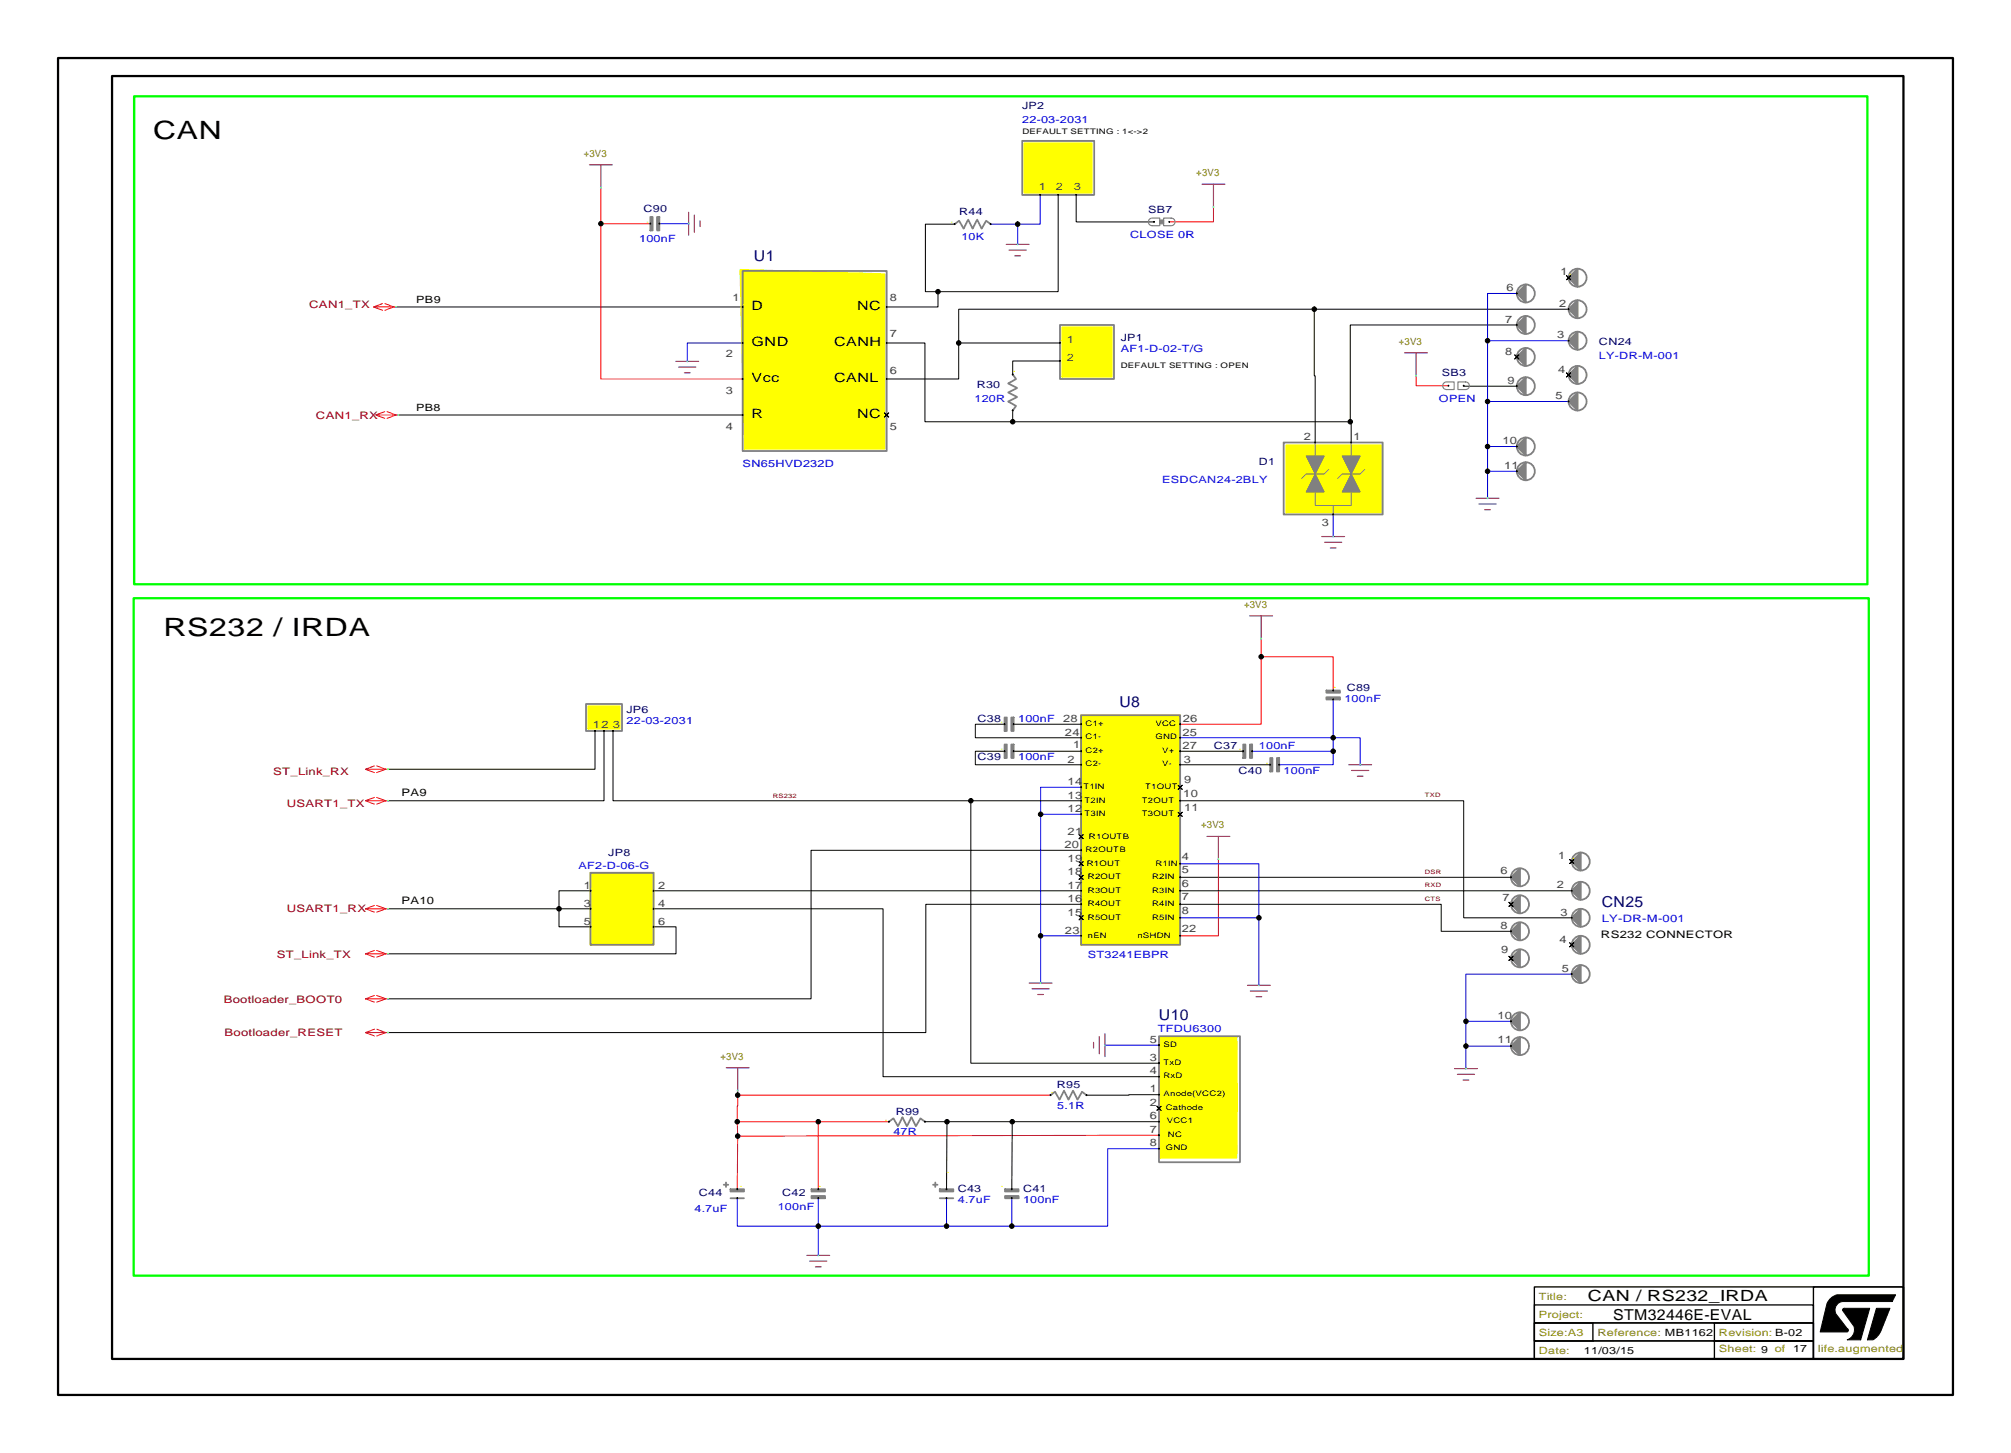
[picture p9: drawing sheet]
<svg xmlns="http://www.w3.org/2000/svg" width="447mm" height="323mm" viewBox="0 0 447 323" stroke-linecap="round" stroke-linejoin="round" font-family="sans-serif">
<g fill="none" stroke="#f00" stroke-width=".22">
<path d="M133.5 49.7v34.5h31.5M133.5 41.7v8M133.5 49.7h11M269.6 46v3.3h-9.8M83 68.2l2 .7M85 67.4l-2 .8h5M85.5 67.4l2 .8-2 .7M83.5 92.2l2 .7M85.5 91.4l-2 .8h5M86 91.4l2 .8-2 .7M314.6 83.5v2.2h7.2M280.2 145.9v15h-18"/>
<path d="M280.2 145.9h16v7.5M280.2 141.9v4M81.2 170.9l2 .7M81.2 177.9l2 .7M83.2 170.1l-2 .8h5M83.2 177.1l-2 .8h5M83.7 170.1l2 .8-2 .7M83.7 177.1l2 .8-2 .7M270.7 190.9v17h-8.5M81.2 211.9l2 .7M81.2 201.9l2 .7M83.2 211.1l-2 .8h5"/>
<path d="M83.2 201.1l-2 .8h5M83.7 211.1l2 .8-2 .7M83.7 201.1l2 .8-2 .7M81.2 229.4l2 .7M81.2 221.9l2 .7M83.2 228.6l-2 .8h5M83.2 221.1l-2 .8h5M83.7 228.6l2 .8-2 .7M83.7 221.1l2 .8-2 .7M163.8 249.2h33.7M163.8 249.2l.1 3.2M163.9 252.4l-.1 11.8"/>
<path d="M163.9 242.3v1M181.8 249.2v15M233.4 243.3h-69.5l-.1 5.9M257.5 252.2l-93.6 .2"/>
</g>
<g fill="none" stroke="#000" stroke-width=".22">
<path d="M212.1 49.8h-6.5v15h2.8M235.1 43.3v21.5h-26.7M239.1 43.3v6h17.3M88 68.2h77M197 76.2h8.5v17.5h19.5M208.4 64.8v3.4h-11.4M213 76.2v8h-16M213 76.2h22.5M292 68.7l.2 29.6M292 68.7h-79v7.5M292 68.7h56.5M336.5 78.8l.5 .5 .4-.5-.4 .5 .4 .4-.4-.4-.5 .4 .5-.4z"/>
<path d="M337 72.2h-37v21.5M348 61.2l.5 .5 .4-.5-.4 .5 .4 .4-.4-.4-.5 .4 .5-.4zM88.5 92.2h76.5M196.5 91.7l.5 .5 .4-.5-.4 .5 .4 .4-.4-.4-.5 .4 .5-.4zM225 91.2v2.5M225 93.7h75M235.5 80.2h-10.5v3M300 93.7h.2v4.6M325.2 85.7l11.8 .1M348 82.8l.5 .5 .4-.5-.4 .5 .4 .4-.4-.4-.5 .4 .5-.4zM132.2 162.4v8.5h-46M134.2 162.4v15.5h-48"/>
<path d="M136.2 162.4v15.5h79.5M215.7 177.9v58.3h41.8M215.7 177.9h24.5M223.2 166.9h-6.5v3h23.5M223.2 160.9h-6.5v3h23.5M225.2 166.9h15M225.2 160.9h15M261.7 174.4l.5 .5 .4-.5-.4 .5 .4 .4-.4-.4-.5 .4 .5-.4zM262.2 177.9h63v26h24M262.2 166.9h14M262.2 169.9h20M131.2 197.9h-7v8h7"/>
<path d="M145.2 197.9h95M239.7 194.4l.5 .5 .4-.5-.4 .5 .4 .4-.4-.4-.5 .4 .5-.4zM239.7 191.4l.5 .5 .4-.5-.4 .5 .4 .4-.4-.4-.5 .4 .5-.4zM239.7 185.4l.5 .5 .4-.5-.4 .5 .4 .4-.4-.4-.5 .4 .5-.4zM240.2 188.9h-60v33h-94M261.7 180.4l.5 .5 .4-.5-.4 .5 .4 .4-.4-.4-.5 .4 .5-.4zM262.2 194.9h73.5M262.2 197.9h87M348.7 190.9l.5 .5 .4-.5-.4 .5 .4 .4-.4-.4-.5 .4 .5-.4zM86.2 201.9h45M145.2 201.9h51v37.3h61.3M145.2 205.9h5v6h-64"/>
<path d="M239.7 203.4l.5 .5 .4-.5-.4 .5 .4 .4-.4-.4-.5 .4 .5-.4zM240.2 200.9h-34.5v28.5h-119.5M262.2 200.9h58v6h15.5M335.2 200.4l.5 .5 .4-.5-.4 .5 .4 .4-.4-.4-.5 .4 .5-.4zM335.2 212.4l.5 .5 .4-.5-.4 .5 .4 .4-.4-.4-.5 .4 .5-.4zM348.7 209.4l.5 .5 .4-.5-.4 .5 .4 .4-.4-.4-.5 .4 .5-.4zM205.5 249.2h52M210.4 249.2l-.1 15M224.9 249.2l-.1 15M257 245.7l.5 .5 .4-.5-.4 .5 .4 .4-.4-.4-.5 .4 .5-.4zM257.5 243.2l-16.1 .1"/>
</g>
<g fill="none" stroke="#00f" stroke-width=".22">
<path d="M146.5 49.7h6.5M220.1 49.8h6M226.1 49.8v4.5M231.1 43.3v6.5h-5M165 76.2h-12.3v4.1M337 65.2h-6.5v10.5M348.5 75.7h-18v13.5M330.5 89.2v21.5M330.5 99.2h6.5M330.5 89.2h18M296.2 114.3v4.9M330.5 104.7h6.5"/>
<path d="M296.2 155.4v11.5M240.2 174.9h-9v6M262.2 163.9h40v6M278.2 166.9h18M296.2 166.9v3h-12M231.2 180.9v37.5M231.2 180.9h9M262.2 191.9h17.5v12M231.2 207.9h9M262.2 203.9h17.5M279.7 203.9v15M349.2 216.4h-23.5v10.5"/>
<path d="M245.5 232.2h12M325.7 232.4h10M325.7 226.9v10.5M325.7 226.9h10M257.5 255.2h-11.4v17.2h-21.3M163.8 266.2v6.2h61M181.8 266.2v12.7M210.3 266.2v6.2M224.8 266.2v6.2"/>
</g>
<g fill="#ff0" stroke="#ff0" stroke-width=".38">
<path d="M236 72.7h11v11h-11z" fill-rule="evenodd"/>
<path d="M285.8 98.9h21v15h-21z" fill-rule="evenodd"/>
<path d="M227.6 31.8h15v11h-15z" fill-rule="evenodd"/>
<path d="M257.8 230.4h16.9l.2 13.3-.2 13.5h-16.9z" fill-rule="evenodd"/>
<path d="M164.5 59.9l32 1v38.8h-31z" fill-rule="evenodd"/>
<path d="M240.2 158.9h22v51h-22z" fill-rule="evenodd"/>
<path d="M131.2 193.9h14v16h-14z" fill-rule="evenodd"/>
<path d="M130.7 156.9h7v5h-7z" fill-rule="evenodd"/>
</g>
<path d="M29.8 21.4h385.1v108.4h-385.1zM29.7 132.9h385.5v150.5h-385.5z" fill="none" stroke="#0f0" stroke-width=".51"/>
<g fill="#000" stroke="#000" stroke-width=".22">
<path d="M409.5 290.7l5.9-.1-2 7h-3a2.37 2.37 0 0 0 1.5-3l-2.5-3.5z" fill-rule="evenodd"/>
<path d="M416.9 290.6h3l-2 5-.5 1a2.34 2.34 0 0 1-2.5 1z" fill-rule="evenodd"/>
<path d="M406.8 288.4l1.3-.8h13l-.7 1.5h-11a1.88 1.88 0 0 0-1.5 2.8l2.5 3.2a.4 .4 0 0 1 .3 .4 .4 .4 0 0 1-.3 .4h-6l1.5-6.3z" fill-rule="evenodd"/>
<circle cx="133.5" cy="49.7" r=".5"/>
<circle cx="144.5" cy="49.7" r=".1"/>
<circle cx="146.5" cy="49.7" r=".1"/>
<circle cx="212.1" cy="49.8" r=".1"/>
<circle cx="220.1" cy="49.8" r=".1"/>
<circle cx="226.1" cy="49.8" r=".5"/>
<circle cx="231.1" cy="43.3" r=".1"/>
<circle cx="235.1" cy="43.3" r=".1"/>
<circle cx="239.1" cy="43.3" r=".1"/>
<circle cx="256.4" cy="49.3" r=".1"/>
<circle cx="259.8" cy="49.3" r=".1"/>
<circle cx="165" cy="76.2" r=".1"/>
<circle cx="165" cy="68.2" r=".1"/>
<circle cx="197" cy="76.2" r=".1"/>
<circle cx="197" cy="68.2" r=".1"/>
<circle cx="208.4" cy="64.8" r=".5"/>
<circle cx="213" cy="76.2" r=".5"/>
<circle cx="235.5" cy="76.2" r=".1"/>
<circle cx="292" cy="68.7" r=".5"/>
<circle cx="330.5" cy="75.7" r=".5"/>
<circle cx="337" cy="65.2" r=".1"/>
<circle cx="337" cy="72.2" r=".1"/>
<circle cx="348.5" cy="75.7" r=".1"/>
<circle cx="348.5" cy="68.7" r=".1"/>
<circle cx="165" cy="84.2" r=".1"/>
<circle cx="165" cy="92.2" r=".1"/>
<circle cx="197" cy="84.2" r=".1"/>
<circle cx="225" cy="91.2" r=".1"/>
<circle cx="225" cy="93.7" r=".5"/>
<circle cx="225" cy="83.2" r=".1"/>
<circle cx="235.5" cy="80.2" r=".1"/>
<circle cx="292.2" cy="98.3" r=".1"/>
<circle cx="300" cy="93.7" r=".5"/>
<circle cx="300.2" cy="98.3" r=".1"/>
<circle cx="321.8" cy="85.7" r=".1"/>
<circle cx="325.2" cy="85.7" r=".1"/>
<circle cx="330.5" cy="89.2" r=".5"/>
<circle cx="330.5" cy="99.2" r=".5"/>
<circle cx="337" cy="85.8" r=".1"/>
<circle cx="337" cy="99.2" r=".1"/>
<circle cx="348.5" cy="89.2" r=".1"/>
<circle cx="296.2" cy="114.3" r=".1"/>
<circle cx="330.5" cy="104.7" r=".5"/>
<circle cx="337" cy="104.7" r=".1"/>
<circle cx="280.2" cy="145.9" r=".5"/>
<circle cx="296.2" cy="153.4" r=".1"/>
<circle cx="296.2" cy="155.4" r=".1"/>
<circle cx="132.2" cy="162.4" r=".1"/>
<circle cx="134.2" cy="162.4" r=".1"/>
<circle cx="136.2" cy="162.4" r=".1"/>
<circle cx="215.7" cy="177.9" r=".5"/>
<circle cx="223.2" cy="160.9" r=".1"/>
<circle cx="223.2" cy="166.9" r=".1"/>
<circle cx="225.2" cy="160.9" r=".1"/>
<circle cx="225.2" cy="166.9" r=".1"/>
<circle cx="240.2" cy="163.9" r=".1"/>
<circle cx="240.2" cy="160.9" r=".1"/>
<circle cx="240.2" cy="177.9" r=".1"/>
<circle cx="240.2" cy="174.9" r=".1"/>
<circle cx="240.2" cy="166.9" r=".1"/>
<circle cx="240.2" cy="169.9" r=".1"/>
<circle cx="262.2" cy="177.9" r=".1"/>
<circle cx="262.2" cy="163.9" r=".1"/>
<circle cx="262.2" cy="160.9" r=".1"/>
<circle cx="262.2" cy="166.9" r=".1"/>
<circle cx="262.2" cy="169.9" r=".1"/>
<circle cx="276.2" cy="166.9" r=".1"/>
<circle cx="278.2" cy="166.9" r=".1"/>
<circle cx="282.2" cy="169.9" r=".1"/>
<circle cx="284.2" cy="169.9" r=".1"/>
<circle cx="296.2" cy="163.9" r=".5"/>
<circle cx="296.2" cy="166.9" r=".5"/>
<circle cx="131.2" cy="197.9" r=".1"/>
<circle cx="145.2" cy="197.9" r=".1"/>
<circle cx="231.2" cy="180.9" r=".5"/>
<circle cx="240.2" cy="180.9" r=".1"/>
<circle cx="240.2" cy="188.9" r=".1"/>
<circle cx="240.2" cy="197.9" r=".1"/>
<circle cx="262.2" cy="191.9" r=".1"/>
<circle cx="262.2" cy="197.9" r=".1"/>
<circle cx="262.2" cy="194.9" r=".1"/>
<circle cx="335.7" cy="194.9" r=".1"/>
<circle cx="349.2" cy="197.9" r=".1"/>
<circle cx="124.2" cy="201.9" r=".5"/>
<circle cx="131.2" cy="205.9" r=".1"/>
<circle cx="131.2" cy="201.9" r=".1"/>
<circle cx="145.2" cy="205.9" r=".1"/>
<circle cx="145.2" cy="201.9" r=".1"/>
<circle cx="231.2" cy="207.9" r=".5"/>
<circle cx="240.2" cy="200.9" r=".1"/>
<circle cx="240.2" cy="207.9" r=".1"/>
<circle cx="262.2" cy="200.9" r=".1"/>
<circle cx="262.2" cy="207.9" r=".1"/>
<circle cx="262.2" cy="203.9" r=".1"/>
<circle cx="279.7" cy="203.9" r=".5"/>
<circle cx="335.7" cy="206.9" r=".1"/>
<circle cx="349.2" cy="216.4" r=".1"/>
<circle cx="349.2" cy="203.9" r=".1"/>
<circle cx="257.5" cy="232.2" r=".1"/>
<circle cx="257.5" cy="236.2" r=".1"/>
<circle cx="257.5" cy="239.2" r=".1"/>
<circle cx="325.7" cy="226.9" r=".5"/>
<circle cx="325.7" cy="232.4" r=".5"/>
<circle cx="335.7" cy="232.4" r=".1"/>
<circle cx="335.7" cy="226.9" r=".1"/>
<circle cx="163.8" cy="249.2" r=".5"/>
<circle cx="163.9" cy="252.4" r=".5"/>
<circle cx="163.9" cy="243.3" r=".5"/>
<circle cx="181.8" cy="249.2" r=".5"/>
<circle cx="197.5" cy="249.2" r=".1"/>
<circle cx="205.5" cy="249.2" r=".1"/>
<circle cx="210.4" cy="249.2" r=".5"/>
<circle cx="224.9" cy="249.2" r=".5"/>
<circle cx="233.4" cy="243.3" r=".1"/>
<circle cx="241.4" cy="243.3" r=".1"/>
<circle cx="257.5" cy="243.2" r=".1"/>
<circle cx="257.5" cy="255.2" r=".1"/>
<circle cx="257.5" cy="252.2" r=".1"/>
<circle cx="257.5" cy="249.2" r=".1"/>
<circle cx="163.8" cy="264.2" r=".1"/>
<circle cx="163.8" cy="266.2" r=".1"/>
<circle cx="181.8" cy="264.2" r=".1"/>
<circle cx="181.8" cy="266.2" r=".1"/>
<circle cx="181.8" cy="272.4" r=".5"/>
<circle cx="210.3" cy="272.4" r=".5"/>
<circle cx="210.3" cy="264.2" r=".1"/>
<circle cx="210.3" cy="266.2" r=".1"/>
<circle cx="224.8" cy="272.4" r=".5"/>
<circle cx="224.8" cy="264.2" r=".1"/>
<circle cx="224.8" cy="266.2" r=".1"/>
</g>
<path d="M340.9 297.9h62v4h-62zM340.9 293.9h62v4h-62zM340.9 293.9h13v4h-13zM340.9 289.9h62v4h-62zM340.9 285.9h82v16h-82zM380.9 293.9h22v4h-22zM380.9 297.9h22v4h-22zM402.9 285.9h20v16h-20z" fill="none" stroke="#000" stroke-width=".3"/>
<path d="M12.9 12.9h421v297h-421zM24.9 16.9h398v285h-398z" fill="none" stroke="#000" stroke-width=".5"/>
<g fill="#0ff" stroke="#0ff" stroke-width=".22">
<circle cx="86.2" cy="170.9" r=".1"/>
<circle cx="86.2" cy="229.4" r=".1"/>
<circle cx="86.2" cy="221.9" r=".1"/>
<circle cx="86.2" cy="211.9" r=".1"/>
<circle cx="86.2" cy="177.9" r=".1"/>
<circle cx="86.2" cy="201.9" r=".1"/>
<circle cx="88.5" cy="92.2" r=".1"/>
<circle cx="88" cy="68.2" r=".1"/>
<circle cx="269.6" cy="46" r=".1"/>
<circle cx="226.1" cy="54.3" r=".1"/>
<circle cx="314.6" cy="83.5" r=".1"/>
<circle cx="153" cy="49.7" r=".1"/>
<circle cx="245.5" cy="232.2" r=".1"/>
<circle cx="325.7" cy="237.4" r=".1"/>
<circle cx="279.7" cy="218.9" r=".1"/>
<circle cx="330.5" cy="110.7" r=".1"/>
<circle cx="231.2" cy="218.4" r=".1"/>
<circle cx="280.2" cy="141.9" r=".1"/>
<circle cx="181.8" cy="278.9" r=".1"/>
<circle cx="152.7" cy="80.3" r=".1"/>
<circle cx="270.7" cy="190.9" r=".1"/>
<circle cx="163.9" cy="242.3" r=".1"/>
<circle cx="302.2" cy="169.9" r=".1"/>
<circle cx="133.5" cy="41.7" r=".1"/>
<circle cx="296.2" cy="119.2" r=".1"/>
</g>
<g fill="none" stroke="#800080" stroke-width=".25">
<path d="M131 36.6h5M133.5 36.6v5.1M153 47.2v5M154.3 47.8v3.8M155.5 49.1v1.2M223.6 54.3h5M224.2 55.6h3.8M225.5 56.8h1.2M267.1 40.9h5M269.6 40.9v5.1M312.1 78.4h5M314.6 78.4v5.1"/>
<path d="M150.1 80.3h5.1M150.8 81.6h3.8M152 82.8h1.3M293.7 119.2h5M328 110.7h5M328.6 112h3.8M329.9 113.2h1.2M277.7 136.8h5M280.2 136.8v5.1M294.3 120.5h3.8M295.6 121.7h1.2M299.7 169.9h5"/>
<path d="M300.3 171.2h3.8M301.6 172.4h1.2M268.2 185.8h5M270.7 185.8v5.1M228.7 218.4h5M229.3 219.7h3.8M277.2 218.9h5M161.4 237.2h5M163.9 237.2v5.1M230.6 220.9h1.2M243 231.6v1.2M244.2 230.3v3.8"/>
<path d="M245.5 229.7v5M277.8 220.2h3.8M279.1 221.4h1.2M323.2 237.4h5M323.8 238.7h3.8M325.1 239.9h1.2M179.3 278.9h5M179.9 280.2h3.8M181.2 281.4h1.2"/>
</g>
<g fill="none" stroke="#808080" stroke-width=".4">
<path d="M227.1 31.3h16v12h-16zM212.1 49.8l1-.8 1 1.8 1-2 1 2 1-2 1 2 1-1.8 1 .8M165 60.2h32v40h-32zM235.5 72.2h12v12h-12zM225 83.2l.7 1-1.7 1 2 1-2 1 2 1-2 1 1.7 1-.7 1M285.2 98.3h22v16h-22zM130.2 156.4h8v6h-8zM240.2 158.9h22v51h-22zM131.2 193.9h14v16h-14zM257.5 230.2h18v28h-18zM197.5 249.2l1-.8 1 1.8 1-2 1 2 1-2 1 2 1-1.8 1 .8M233.4 243.3l1-.8 1 1.8 1-2 1 2 1-2 1 2 1-1.8 1 .8"/>
<path d="M160.8 263.2h1M161.3 262.7v1M162.3 266.2h3M207.3 263.2h1M207.8 262.7v1M208.8 266.2h3"/>
<circle cx="339" cy="79.3" r="2"/>
<circle cx="339" cy="72.2" r="2"/>
<circle cx="339" cy="65.2" r="2"/>
<circle cx="350.5" cy="68.7" r="2"/>
<circle cx="350.5" cy="75.7" r="2"/>
<circle cx="350.5" cy="61.7" r="2"/>
<circle cx="339" cy="99.2" r="2"/>
<circle cx="339" cy="85.8" r="2"/>
<circle cx="350.5" cy="89.2" r="2"/>
<circle cx="350.5" cy="83.3" r="2"/>
<circle cx="339" cy="104.7" r="2"/>
<circle cx="337.7" cy="194.9" r="2"/>
<circle cx="351.2" cy="191.4" r="2"/>
<circle cx="351.2" cy="197.9" r="2"/>
<circle cx="337.7" cy="206.9" r="2"/>
<circle cx="337.7" cy="200.9" r="2"/>
<circle cx="337.7" cy="212.9" r="2"/>
<circle cx="351.2" cy="203.9" r="2"/>
<circle cx="351.2" cy="216.4" r="2"/>
<circle cx="351.2" cy="209.9" r="2"/>
<circle cx="337.7" cy="226.9" r="2"/>
<circle cx="337.7" cy="232.4" r="2"/>
</g>
<g fill="#808080" stroke="#808080" stroke-width=".4">
<path d="M348.5 61.7l2-2v4z"/>
<path d="M348.5 68.7l2-2v4z"/>
<path d="M337 99.2l2-2v4z"/>
<path d="M351.2 201.9v4l-2-2z"/>
<path d="M335.7 206.9l2-2v4z"/>
<path d="M335.7 200.9l2-2v4z"/>
<path d="M351.2 195.9v4l-2-2z"/>
<path d="M351.2 214.4v4l-2-2z"/>
<path d="M337 104.7l2-2v4z"/>
<path d="M337 79.3l2-2v4z"/>
<path d="M335.7 226.9l2-2v4z"/>
<path d="M348.5 83.3l2-2v4z"/>
<path d="M337 72.2l2-2v4z"/>
<path d="M335.7 212.9l2-2v4z"/>
<path d="M348.5 75.7l2-2v4z"/>
<path d="M335.7 232.4l2-2v4z"/>
<path d="M351.2 207.9v4l-2-2z"/>
<path d="M337 85.8l2-2v4z"/>
<path d="M335.7 194.9l2-2v4z"/>
<path d="M351.2 189.4v4l-2-2z"/>
<path d="M337 65.2l2-2v4z"/>
<path d="M348.5 89.2l2-2v4z"/>
<path d="M180.3 264.2h3v.5h-3z" fill-rule="evenodd"/>
<path d="M180.3 265.7h3v.5h-3z" fill-rule="evenodd"/>
<path d="M223.3 264.2h3v.5h-3z" fill-rule="evenodd"/>
<path d="M223.3 265.7h3v.5h-3z" fill-rule="evenodd"/>
<path d="M282.2 168.4h.5v3h-.5z" fill-rule="evenodd"/>
<path d="M283.7 168.4h.5v3h-.5z" fill-rule="evenodd"/>
<path d="M162.3 264.2h3v.5h-3z" fill-rule="evenodd"/>
<path d="M223.2 159.4h.5v3h-.5z" fill-rule="evenodd"/>
<path d="M224.7 159.4h.5v3h-.5z" fill-rule="evenodd"/>
<path d="M276.2 165.4h.5v3h-.5z" fill-rule="evenodd"/>
<path d="M277.7 165.4h.5v3h-.5z" fill-rule="evenodd"/>
<path d="M223.2 165.4h.5v3h-.5z" fill-rule="evenodd"/>
<path d="M224.7 165.4h.5v3h-.5z" fill-rule="evenodd"/>
<path d="M294.7 153.4h3v.5h-3z" fill-rule="evenodd"/>
<path d="M294.7 154.9h3v.5h-3z" fill-rule="evenodd"/>
<path d="M208.8 264.2h3v.5h-3z" fill-rule="evenodd"/>
<path d="M144.5 48.2h.5v3h-.5z" fill-rule="evenodd"/>
<path d="M146 48.2h.5v3h-.5z" fill-rule="evenodd"/>
</g>
<path d="M292.2 98.3v3M300.2 98.3v3M292.2 109.3v3h8v-3M295.2 104.3l-1 1h-4l-1 1M296.2 112.3v2M303.2 104.3l-1 1h-4l-1 1" fill="none" stroke="#808080" stroke-width=".22"/>
<g fill="#808080" stroke="#808080" stroke-width=".22">
<path d="M292.2 105.3l2 4h-4z"/>
<path d="M300.2 105.3l2 4h-4z"/>
<path d="M298.2 101.3h4l-2 4z"/>
<path d="M290.2 101.3h4l-2 4z"/>
</g>
<path d="M255.4 48.7l.6-.3h1.7v1.7h-1.7a.85 .85 0 0 1-.8-.5 .85 .85 0 0 1 .2-.9zM258.5 48.4h1.7a.85 .85 0 0 1 .9 .9 .85 .85 0 0 1-.9 .8h-1.7zM320.8 85.1l.6-.3h1.7v1.7h-1.7a.85 .85 0 0 1-.8-.5 .85 .85 0 0 1 .2-.9zM323.9 84.8h1.7a.85 .85 0 0 1 .9 .9 .85 .85 0 0 1-.9 .8h-1.7z" fill="none" stroke="#808080" stroke-width=".25"/>
<path d="M257.7 48.9h.8v.8h-.8z" fill-rule="evenodd" fill="#808080" stroke="#808080" stroke-width=".25"/>
<g font-size="5.6">
<text x="34" y="31">CAN</text>
<text x="36.3" y="141.4">RS232 / IRDA</text>
</g>
<g font-size="3.4" fill="#000080">
<text x="167.5" y="58">U1</text>
<text x="248.7" y="157.2">U8</text>
<text x="355.9" y="201.4">CN25</text>
<text x="257.5" y="226.6">U10</text>
</g>
<g font-size="3.4">
<text x="352.8" y="289">CAN / RS232_IRDA</text>
<text x="358.4" y="293.2">STM32446E-EVAL</text>
</g>
<g font-size="2.9">
<text x="167" y="68.8">D</text>
<text x="190.4" y="68.8">NC</text>
<text x="167" y="76.8">GND</text>
<text x="185.3" y="76.8">CANH</text>
<text x="167" y="84.8">Vcc</text>
<text x="185.3" y="84.8">CANL</text>
<text x="167" y="92.8">R</text>
<text x="190.4" y="92.8">NC</text>
</g>
<g font-size="2.3" fill="#404040">
<text x="230.8" y="42.2">1</text>
<text x="234.6" y="42.3">2</text>
<text x="238.6" y="42.3">3</text>
<text x="334.7" y="64.7">6</text>
<text x="346.7" y="61.2">1.</text>
<text x="162.8" y="67">1</text>
<text x="197.7" y="67">8</text>
<text x="334.4" y="71.7">7</text>
<text x="346.4" y="68.2">2</text>
<text x="197.7" y="75">7</text>
<text x="237" y="76.2">1</text>
<text x="346" y="75.2">3</text>
<text x="161.3" y="79.4">2</text>
<text x="197.7" y="83">6</text>
<text x="237" y="80.2">2</text>
<text x="334.4" y="78.8">8</text>
<text x="346.2" y="82.8">4</text>
<text x="161.3" y="87.4">3</text>
<text x="334.9" y="85.2">9</text>
<text x="345.6" y="88.7">5</text>
<text x="161.3" y="95.4">4</text>
<text x="197.7" y="95.4">5</text>
<text x="289.7" y="97.8">2</text>
<text x="300.7" y="97.8">1</text>
<text x="333.8" y="98.6">10</text>
<text x="334.2" y="104.2">11</text>
<text x="293.7" y="116.8">3</text>
<text x="131.7" y="161.7">12</text>
<text x="136.2" y="161.7">3</text>
<text x="236.2" y="160.5">28</text>
<text x="262.8" y="160.3">26</text>
<text x="236.6" y="163.4">24</text>
<text x="238.4" y="166.1">1</text>
<text x="262.7" y="163.5">25</text>
<text x="262.7" y="166.3">27</text>
<text x="237.2" y="169.4">2</text>
<text x="263" y="169.4">3</text>
<text x="263.1" y="174">9</text>
<text x="237.2" y="177.4">13</text>
<text x="237.2" y="174.4">14</text>
<text x="262.9" y="177">10</text>
<text x="237.2" y="180.4">12</text>
<text x="237.2" y="185.4">21</text>
<text x="263.1" y="180.1">11</text>
<text x="236.5" y="188.4">20</text>
<text x="237.2" y="191.4">19</text>
<text x="262.6" y="191">4</text>
<text x="346.2" y="190.9">1 .</text>
<text x="129.7" y="197.4">1</text>
<text x="146.2" y="197.4">2</text>
<text x="237.2" y="197.4">17</text>
<text x="237.2" y="194.4">18</text>
<text x="262.6" y="194">5</text>
<text x="262.6" y="197">6</text>
<text x="333.4" y="194.1">6</text>
<text x="345.9" y="197.2">2</text>
<text x="129.7" y="201.4">3</text>
<text x="146.2" y="201.4">4</text>
<text x="237.2" y="203.4">15</text>
<text x="237.2" y="200.4">16</text>
<text x="262.6" y="200">7</text>
<text x="262.6" y="203">8</text>
<text x="333.8" y="200.1">7</text>
<text x="346.7" y="203.4">3</text>
<text x="129.7" y="205.4">5</text>
<text x="146.2" y="205.4">6</text>
<text x="236.6" y="207.4">23</text>
<text x="262.6" y="207">22</text>
<text x="333.4" y="206.3">8</text>
<text x="346.5" y="209.4">4</text>
<text x="333.5" y="211.7">9</text>
<text x="347" y="215.9">5</text>
<text x="332.7" y="226.3">10</text>
<text x="255.5" y="231.7">5</text>
<text x="332.7" y="231.8">11</text>
<text x="255.5" y="235.7">3</text>
<text x="255.5" y="238.7">4</text>
<text x="255.5" y="242.7">1</text>
<text x="255.5" y="245.7">2</text>
<text x="255.5" y="248.7">6</text>
<text x="255.5" y="251.7">7</text>
<text x="255.5" y="254.7">8</text>
</g>
<g font-size="2.3" fill="#ff0">
<text x="231.1" y="42.8">.</text>
<text x="144" y="49.7" transform="rotate(-90 144 49.7)">.</text>
<text x="211.6" y="49.8" transform="rotate(-90 211.6 49.8)">.</text>
<text x="165" y="67.7">.</text>
<text x="235.5" y="75.7">.</text>
<text x="225" y="82.7">.</text>
<text x="296.2" y="152.9">.</text>
<text x="222.7" y="160.9" transform="rotate(-90 222.7 160.9)">.</text>
<text x="222.7" y="166.9" transform="rotate(-90 222.7 166.9)">.</text>
<text x="275.7" y="166.9" transform="rotate(-90 275.7 166.9)">.</text>
<text x="281.7" y="169.9" transform="rotate(-90 281.7 169.9)">.</text>
<text x="131.2" y="197.4">.</text>
<text x="233.4" y="242.8">.</text>
<text x="197" y="249.2" transform="rotate(-90 197 249.2)">.</text>
<text x="164.3" y="263.7">.</text>
<text x="181.8" y="263.7">.</text>
<text x="210.3" y="260.7">.</text>
<text x="222.3" y="263.7">.</text>
</g>
<g font-size="2.3" fill="#800000">
<text x="68.7" y="68.5">CAN1_TX</text>
<text x="70.2" y="93">CAN1_RX</text>
<text x="60.7" y="172.2">ST_Link_RX</text>
<text x="63.7" y="179.2">USART1_TX</text>
<text x="63.7" y="202.5">USART1_RX</text>
<text x="61.5" y="212.8">ST_Link_TX</text>
<text x="49.7" y="222.8">Bootloader_BOOT0</text>
<text x="49.9" y="230.1">Bootloader_RESET</text>
</g>
<g font-size="2.3">
<text x="89.2" y="176.9">PA9</text>
<text x="89.2" y="200.9">PA10</text>
<text x="355.7" y="208.4">RS232 CONNECTOR</text>
</g>
<text font-size="2.3" fill="#00f" x="355.9" y="204.8">LY-DR-M-001</text>
<g font-size="2.2" fill="#00f">
<text x="227.1" y="27.3">22-03-2031</text>
<text x="142" y="53.7">100nF</text>
<text x="213.6" y="53.3">10K</text>
<text x="251.1" y="52.8">CLOSE 0R</text>
<text x="249" y="78.2">AF1-D-02-T/G</text>
<text x="355.2" y="79.8">LY-DR-M-001</text>
<text x="216.5" y="89.2">120R</text>
<text x="319.7" y="89.3">OPEN</text>
<text x="165" y="103.7">SN65HVD232D</text>
<text x="258.2" y="107.3">ESDCAN24-2BLY</text>
<text x="298.7" y="155.9">100nF</text>
<text x="139.2" y="160.9">22-03-2031</text>
<text x="226.2" y="160.4">100nF</text>
<text x="279.7" y="166.4">100nF</text>
<text x="226.2" y="168.9">100nF</text>
<text x="285.2" y="171.9">100nF</text>
<text x="128.5" y="193">AF2-D-06-G</text>
<text x="241.7" y="212.9">ST3241EBPR</text>
<text x="257.2" y="229.2">TFDU6300</text>
<text x="234.9" y="246.3">5.1R</text>
<text x="198.5" y="252.2">47R</text>
<text x="154.3" y="269.2">4.7uF</text>
<text x="172.8" y="268.7">100nF</text>
<text x="212.8" y="267.2">4.7uF</text>
<text x="227.3" y="267.2">100nF</text>
</g>
<g font-size="2.2" fill="#000080">
<text x="227.1" y="24.3">JP2</text>
<text x="143" y="47.2">C90</text>
<text x="213.1" y="47.8">R44</text>
<text x="255.1" y="47.3">SB7</text>
<text x="249" y="75.7">JP1</text>
<text x="355.2" y="76.6">CN24</text>
<text x="320.3" y="83.6">SB3</text>
<text x="217" y="86.2">R30</text>
<text x="279.7" y="103.3">D1</text>
<text x="299.2" y="153.4">C89</text>
<text x="139.2" y="158.4">JP6</text>
<text x="217.2" y="160.4">C38</text>
<text x="269.7" y="166.4">C37</text>
<text x="217.2" y="168.9">C39</text>
<text x="275.2" y="171.9">C40</text>
<text x="135.1" y="190.1">JP8</text>
<text x="234.8" y="241.8">R95</text>
<text x="199" y="247.7">R99</text>
<text x="155.3" y="265.7">C44</text>
<text x="173.8" y="265.7">C42</text>
<text x="212.8" y="264.7">C43</text>
<text x="227.3" y="264.7">C41</text>
</g>
<g font-size="2.2" fill="#808000">
<text x="129.7" y="34.9">+3V3</text>
<text x="265.8" y="39.2">+3V3</text>
<text x="310.8" y="76.6">+3V3</text>
<text x="276.4" y="135.1">+3V3</text>
<text x="266.9" y="184.1">+3V3</text>
<text x="160.1" y="235.5">+3V3</text>
<text x="341.9" y="292.9">Project:</text>
<text x="341.9" y="288.9">Title:</text>
<text x="341.9" y="296.9">Size:A3</text>
<text x="354.9" y="296.9">Reference: MB1162</text>
<text x="381.9" y="296.9">Revision: B-02</text>
<text x="341.9" y="300.9">Date:</text>
<text x="381.9" y="300.4">Sheet: 9 of</text>
<text x="403.9" y="300.4">life.augmented</text>
</g>
<g font-size="2.2">
<text x="92.5" y="67.2">PB9</text>
<text x="92.5" y="91.2">PB8</text>
<text x="351.9" y="300.9">11/03/15</text>
<text x="398.4" y="300.4">17</text>
</g>
<g font-size="1.7">
<text x="227.1" y="29.8">DEFAULT SETTING : 1&lt;-&gt;2</text>
<text x="249" y="81.8">DEFAULT SETTING : OPEN</text>
<text x="241.2" y="161.3">C1+</text>
<text x="256.7" y="161.3">VCC</text>
<text x="241.2" y="167.3">C2+</text>
<text x="241.2" y="164.3">C1-</text>
<text x="256.7" y="164.3">GND</text>
<text x="258.2" y="167.3">V+</text>
<text x="241.2" y="170.3">C2-</text>
<text x="258.2" y="170.3">V-</text>
<text x="240.7" y="175.3">T1IN</text>
<text x="240.9" y="178.3">T2IN</text>
<text x="253.7" y="178.3">T2OUT</text>
<text x="254.4" y="175.3">T1OUT</text>
<text x="240.9" y="181.3">T3IN</text>
<text x="253.7" y="181.3">T3OUT</text>
<text x="241.2" y="189.3">R2OUTB</text>
<text x="241.9" y="186.3">R1OUTB</text>
<text x="241.4" y="192.3">R1OUT</text>
<text x="241.7" y="195.3">R2OUT</text>
<text x="255.9" y="195.3">R2IN</text>
<text x="256.7" y="192.3">R1IN</text>
<text x="241.7" y="201.3">R4OUT</text>
<text x="241.7" y="198.3">R3OUT</text>
<text x="255.9" y="198.3">R3IN</text>
<text x="255.9" y="201.3">R4IN</text>
<text x="241.7" y="208.3">nEN</text>
<text x="241.7" y="204.3">R5OUT</text>
<text x="252.7" y="208.3">nSHDN</text>
<text x="255.9" y="204.3">R5IN</text>
<text x="258.5" y="232.6">SD</text>
<text x="258.5" y="236.6">TxD</text>
<text x="258.5" y="239.6">RxD</text>
<text x="258.5" y="243.6">Anode(VCC2)</text>
<text x="259" y="246.6">Cathode</text>
<text x="259.2" y="249.6">VCC1</text>
<text x="259" y="255.6">GND</text>
<text x="259.5" y="252.6">NC</text>
</g>
<g font-size="1.3" fill="#800000">
<text x="171.7" y="177.3">RS232</text>
<text x="316.6" y="177.1">TXD</text>
<text x="316.6" y="197.1">RXD</text>
<text x="316.6" y="194.1">DSR</text>
<text x="316.6" y="200.1">CTS</text>
</g>
</svg>
